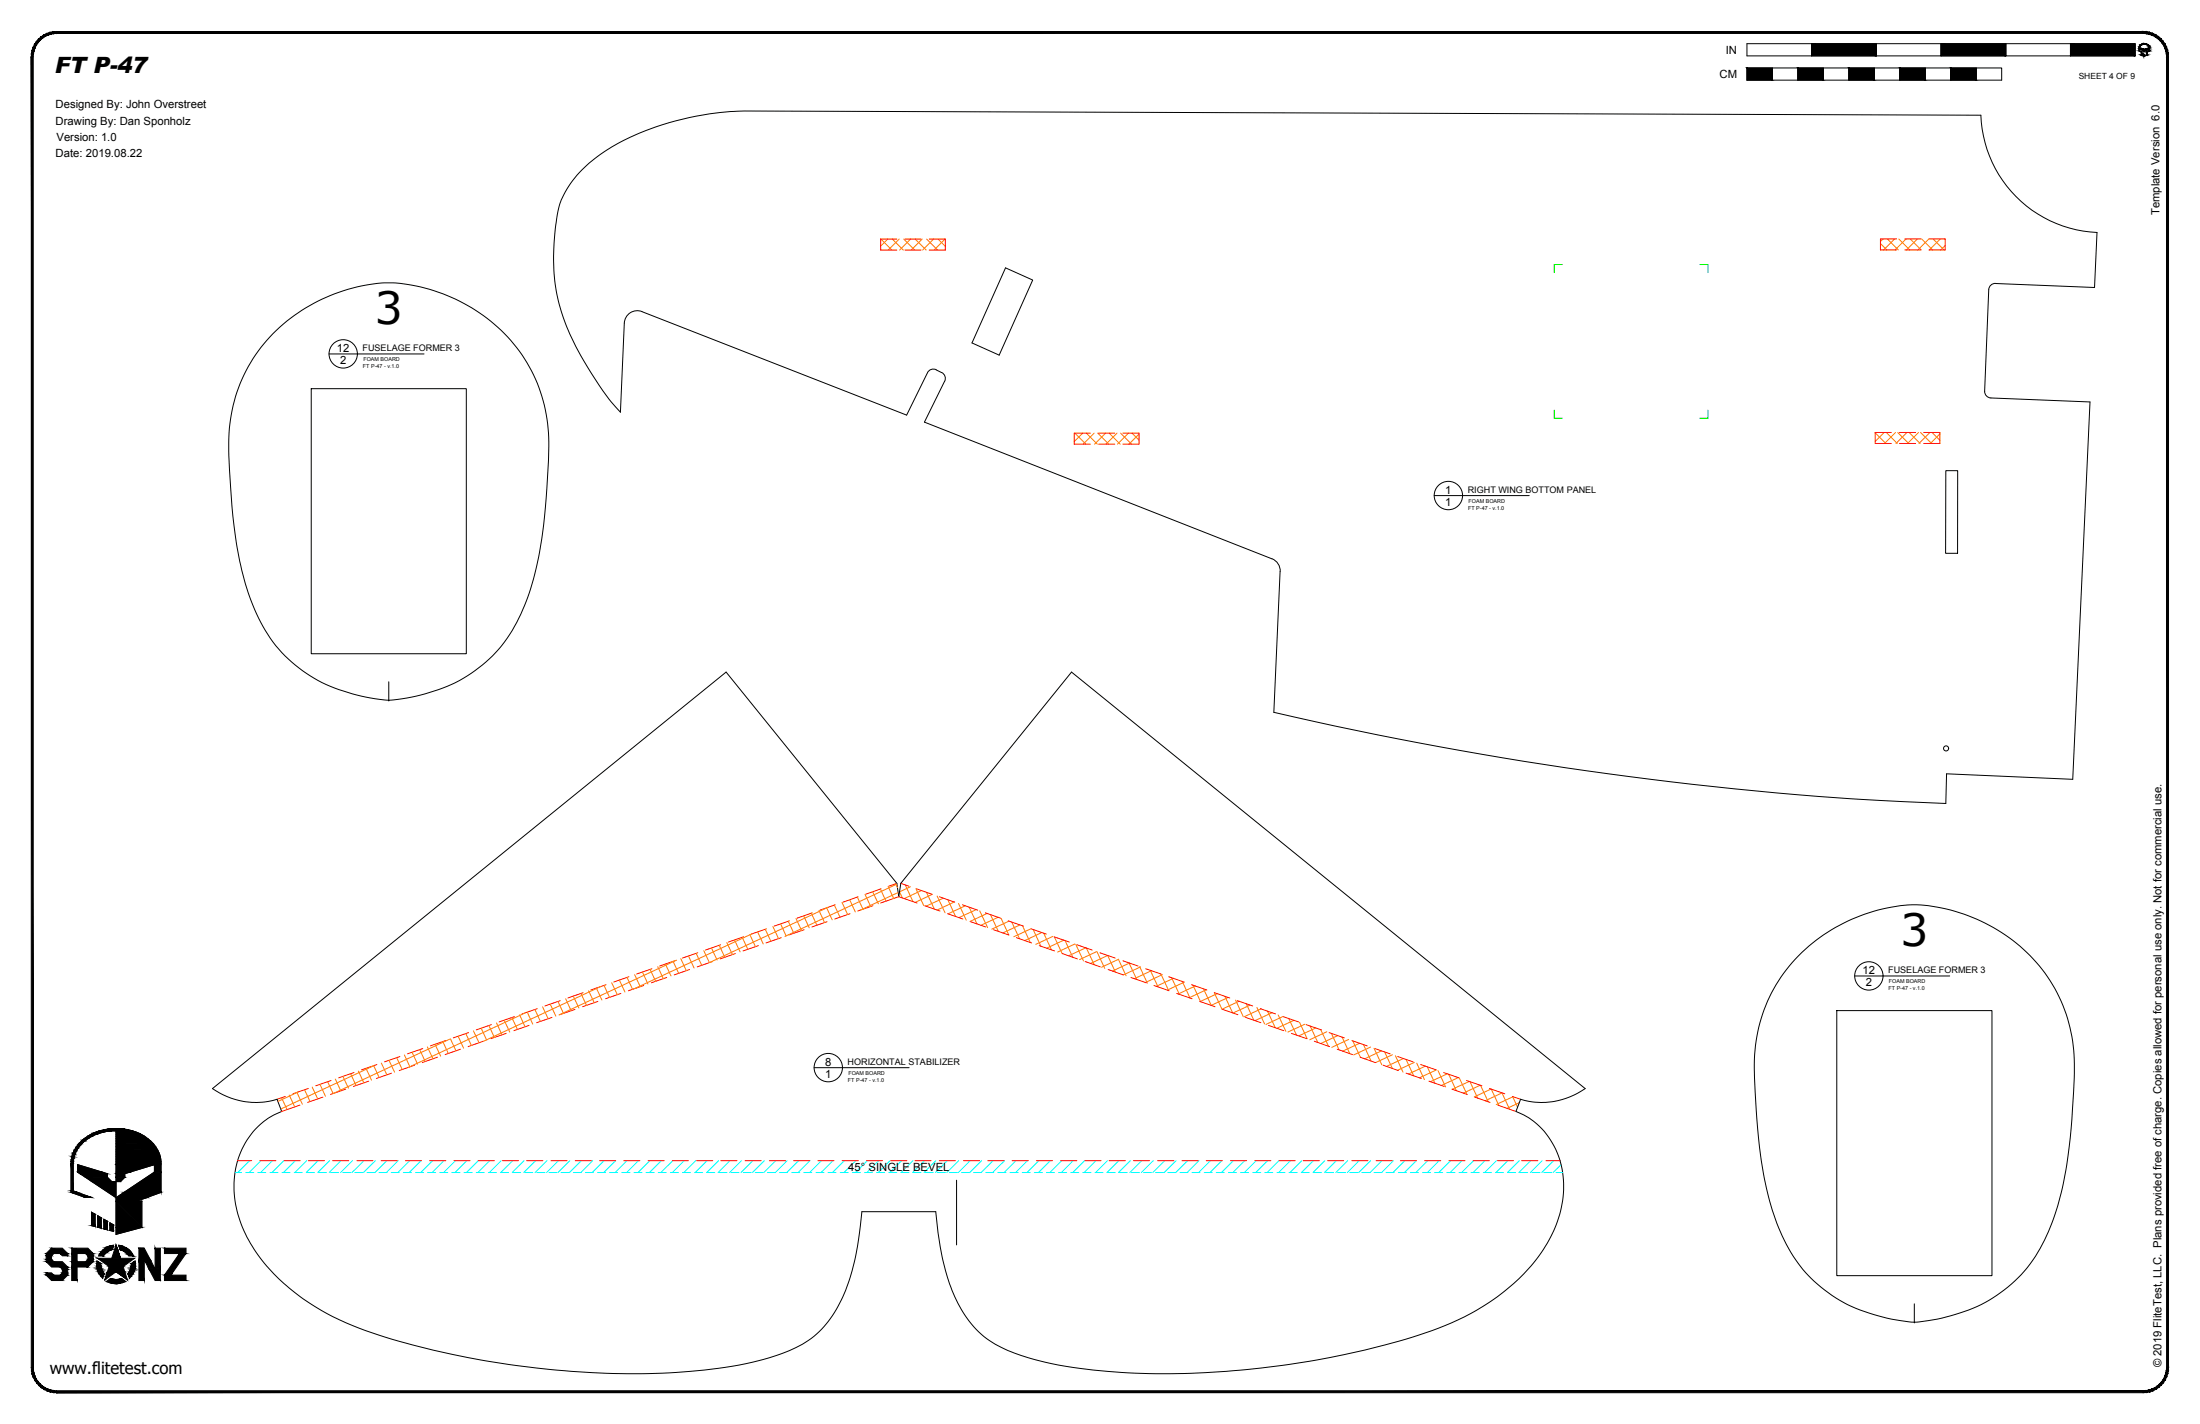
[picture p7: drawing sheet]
<svg xmlns="http://www.w3.org/2000/svg" width="864mm" height="559mm" viewBox="0 0 864 559" stroke-linecap="round" stroke-linejoin="round" font-family="sans-serif">
<!-- layer: 01 CUT -->
<g fill="none" stroke="#000" stroke-width=".39">
<path d="M394.7 105.1l10.7 4.8-13.2 29.5-10.6-4.8zM780.7 113.7l-1.6 39.8M783.3 111.2l-1.6 .5-.7 .9-.3 1.1M783.3 111.3l38.9 1.5 1-21.6a47.8 47.8 0 0 1-45.6-46l-485.5-1.6a105.7 105.7 0 0 0-56.5 17 39.5 39.5 0 0 0-16.3 21.1 79 79 0 0 0 2.8 45.6 131.1 131.1 0 0 0 19.6 32.4l1.8 2.1 1.6-35a5.1 5.1 0 0 1 6.9-4.5l103.9 40.6 8.2-16.6M107.2 130.9a67.4 67.4 0 0 1 48.1-19.9 66.6 66.6 0 0 1 54.2 36.2 66.2 66.2 0 0 1 5.8 33.5 217.5 217.5 0 0 1-4.6 41.3 71.5 71.5 0 0 1-17.4 35.4 62.8 62.8 0 0 1-42.5 17.3 64.9 64.9 0 0 1-34.9-13.7 59.9 59.9 0 0 1-19-30.2 159.9 159.9 0 0 1-6.3-39.2l-.5-7.3a71.8 71.8 0 0 1 4.2-33.8 60 60 0 0 1 12.9-19.6zM122.2 152.5h60.8v104h-60.8zM367.5 145.2a4.7 4.7 0 0 1 3.4 2.2l.2 1.1-.3 1.1M367.5 145.1l-1.7-.2-1 .5-.7 .9M370.8 149.6l-7.9 16.1 136.4 53.6M779.1 153.5l.5 1.6 .8 .8 1.1 .3 38.9 1.5-6.8 148.1-49.5-2.1-.3 11.6a1418.8 1418.8 0 0 1-263.8-35.8l2.5-55.3M763.8 184.7h4.7l-.1 32.4h-4.7zM499.3 219.3a5.1 5.1 0 0 1 3.2 4.9"/>
<path d="M152.6 267.5v7.6M706.1 375a66.9 66.9 0 0 1 48.1-19.9 66.9 66.9 0 0 1 53.3 34.5 64.9 64.9 0 0 1 6.7 35.2 225.1 225.1 0 0 1-4.6 41.3 74.2 74.2 0 0 1-16.1 34.1 58.4 58.4 0 0 1-31.3 17.1l-1.8 .4a31.8 31.8 0 0 1-12.5 .8 62.2 62.2 0 0 1-34.5-14.6 61.6 61.6 0 0 1-18.2-30.7 167.2 167.2 0 0 1-5.8-37.6l-.4-7.2a73.2 73.2 0 0 1 3.5-32.2 60.3 60.3 0 0 1 13.6-21.2zM721 396.6h60.9v104h-60.9zM83.4 427.2l201.6-163.5 67 82.9 .8 5.3 .8-5.3 67-82.9 201.7 163.5a29.2 29.2 0 0 1-25.4 4.2l-1.8 4.8 1.2 .5a30.3 30.3 0 0 1 17.5 28.9 50.9 50.9 0 0 1-16.6 35.2 96.2 96.2 0 0 1-40.3 23.1 337.7 337.7 0 0 1-122.3 14.2 126.6 126.6 0 0 1-39-8.1 38.3 38.3 0 0 1-21.3-22.3 95 95 0 0 1-6.4-26.7l-.6-5.5h-29a120.7 120.7 0 0 1-4.2 24.4 47.8 47.8 0 0 1-15.7 25.4 68.3 68.3 0 0 1-25.6 9.8 276.1 276.1 0 0 1-84.9 1.4 311.5 311.5 0 0 1-67-15.3 84.8 84.8 0 0 1-41.2-31 41.3 41.3 0 0 1-5.8-36.7 28.6 28.6 0 0 1 16.7-17.3l-1.8-4.8-1.7 .4a29.4 29.4 0 0 1-23.7-4.6zM375.5 463.1v25.4M751.5 511.6v7.5"/>
<circle cx="763.9" cy="293.7" r=".99"/>
</g>
<!-- layer: 06 CAVITY -->
<g fill="none" stroke="#ff7f00" stroke-width=".39">
<path d="M345.8 93.8l4.3 4.3M348.5 93.8l-2.8 2.8M350.3 93.8l4.3 4.3M353 93.8l-4.3 4.3M354.8 93.8l4.3 4.3M357.5 93.8l-4.4 4.3M359.2 93.8l4.4 4.3M362 93.8l-4.3 4.3M363.7 93.8l4.3 4.3M366.5 93.8l-4.3 4.3M368.2 93.8l2.9 2.9M371 93.8l-4.4 4.3"/>
<path d="M738.2 95.6l2.5 2.5M739.2 93.8l-1 1M740.9 93.8l4.3 4.3M743.7 93.8l-4.3 4.3M745.4 93.8l4.3 4.3M748.2 93.8l-4.3 4.3M749.9 93.8l4.3 4.3M752.7 93.8l-4.3 4.3M754.3 93.8l4.4 4.3M757.2 93.8l-4.3 4.3M758.8 93.8l4.3 4.3M761.7 93.8l-4.4 4.3"/>
<path d="M763.3 93.8l.3 .2M763.6 96.4l-1.8 1.7M421.7 174.2l.1 .1M421.9 170l4.4 4.3M425 170l-3.3 3.3M426.4 170l4.3 4.3M429.5 170l-4.3 4.3M430.9 170l4.3 4.3M434 170l-4.3 4.3M435.4 170l4.3 4.3M438.5 170l-4.3 4.3M439.9 170l4.3 4.3"/>
<path d="M443 170l-4.3 4.3M444.4 170l2.7 2.7M447.1 170.3l-4 4M736.1 169.8l4.2 4.2M739.6 169.7l-3.5 3.5M740.5 169.7l4.3 4.3M744.1 169.7l-4.3 4.3M744.9 169.7l4.4 4.3M748.6 169.7l-4.3 4.3M749.4 169.7l4.3 4.3M753.1 169.7l-4.3 4.3M753.9 169.7l4.3 4.3"/>
<path d="M757.6 169.7l-4.3 4.3M758.4 169.7l3.1 3.1M761.5 170.3l-3.7 3.7M315.5 359.4l2.2 4.7M318.5 358.4l2.2 4.7M321.5 357.3l2.2 4.7M324.5 356.2l2.2 4.8M325 356.1l-46.4 21.6-2.3-4.7M327.5 355.2l2.2 4.7M330.5 354.2l2.2 4.7M333.5 353.1l2.2 4.7M336.5 352l2.3 4.8"/>
<path d="M339.6 351l2.2 4.7M342.6 349.9l2.2 4.8M345.6 348.9l2.2 4.8M348.6 347.9l2.2 4.7M351.6 346.8l.7 1.4M352.1 346.9l-44 20.6M352.6 350.2l-14.9 7M355.3 347.3l3.1 6.5M357.4 348l-4.3 2 1.1 2.4M359.5 348.7l3.1 6.6M361.7 349.5l-6.8 3.1M363.7 350.2l3.1 6.5"/>
<path d="M366 350.9l-6.8 3.2M367.9 351.6l3.1 6.6M370.3 352.5l-6.8 3.1M372.1 353.1l3 6.6M374.6 353.9l-6.8 3.2M376.3 354.5l3 6.6M378.9 355.5l-6.7 3.1M380.4 356l3.1 6.5M383.2 357l-6.8 3.1M384.6 357.5l3.1 6.5M387.5 358.4l-6.8 3.2M388.8 358.9l3.1 6.6"/>
<path d="M391.8 360l-6.7 3.1M258.2 379.3l2.2 4.7M261.2 378.3l2.2 4.7M264.2 377.2l2.2 4.7M265.6 376.8l-46.1 21.5M267.3 376.2l2.1 4.7M270.3 375.2l2.2 4.7M273.3 374.1l2.2 4.7M279.3 372l2.2 4.7M282.3 370.9l2.2 4.8M285.3 369.9l2.2 4.7M288.3 368.9l2.2 4.6"/>
<path d="M291.3 367.8l2.2 4.7M294.3 366.7l2.2 4.8M295.3 366.4l-46.3 21.6M297.4 365.7l2.2 4.7M300.4 364.7l2.2 4.7M303.4 363.6l2.2 4.7M306.4 362.5l2.2 4.8M309.4 361.5l2.2 4.7M312.5 360.4l2.2 4.8M393 360.4l3 6.5M396.1 361.4l-6.8 3.2M397.2 361.8l3 6.6"/>
<path d="M400.4 363l-6.7 3.1M401.4 363.3l3 6.5M404.7 364.4l-6.7 3.2M405.6 364.7l3 6.6M409 365.9l-6.7 3.2M409.7 366.2l3 6.5M413.3 367.5l-6.7 3.1M413.9 367.7l3 6.5M417.6 368.9l-6.7 3.2M418.1 369.1l3 6.6M421.9 370.5l-6.7 3.1M422.3 370.5l3 6.6"/>
<path d="M426.2 371.9l-6.7 3.2M426.5 372l3 6.5M428.1 378.1l6.7-3.2 3.1 6.6M430.5 373.4l-6.7 3.2M430.6 373.5l3.1 6.5M439 376.4l3 6.5M439.1 376.4l-6.7 3.2M443.2 377.9l3 6.5M443.4 377.9l-6.7 3.1M447.4 379.3l3 6.5M447.7 379.4l-6.7 3.2M200.9 399.3l2.2 4.6"/>
<path d="M204 398.2l2.1 4.7M206.2 397.5l-45.8 21.3M207 397.2l2.1 4.7M210 396.2l2.1 4.6M213 395.1l2.2 4.7M216 394l2.2 4.7M219 393l2.2 4.7M222 391.9l2.2 4.7M225 390.9l2.2 4.7M228 389.8l2.3 4.7M231.1 388.8l2.2 4.7M234.1 387.7l2.2 4.7"/>
<path d="M235.9 387.1l-46 21.5M237.1 386.7l2.2 4.7M240.1 385.7l2.2 4.6M243.1 384.6l2.2 4.7M246.1 383.5l2.2 4.7M249.1 382.5l2.2 4.7M252.2 381.4l2.1 4.7M255.2 380.4l2.2 4.7M451.5 380.7l3.1 6.6M452 380.9l-6.7 3.1M455.7 382.2l3.1 6.5M456.3 382.4l-6.7 3.2"/>
<path d="M459.9 383.7l3.1 6.5M460.6 383.9l-6.7 3.2M464.1 385.1l3 6.6M464.9 385.4l-6.7 3.1M468.3 386.6l3 6.5M469.2 386.9l-6.7 3.2M472.4 388.1l3.1 6.4M473.5 388.4l-6.7 3.1M476.6 389.5l3.1 6.5 6.7-3.1M477.8 389.9l-6.7 3.1M480.8 390.9l3.1 6.6M482.1 391.4l-6.7 3.1"/>
<path d="M485 392.4l3 6.5M489.2 393.9l3 6.5M490.7 394.4l-6.7 3.1M493.4 395.4l3 6.4M495 395.9l-6.7 3.1M497.5 396.8l3.1 6.5M499.3 397.4l-6.7 3.1M501.7 398.3l3.1 6.4M503.6 398.9l-6.6 3.1M505.9 399.7l3 6.5M143.7 419.2l2.1 4.7M146.7 418.2l2.1 4.6"/>
<path d="M146.8 418.2l-36.6 17M149.7 417.2l2.1 4.6M152.7 416.1l2.2 4.7M155.7 415l2.2 4.7M158.7 414l2.2 4.6M161.8 412.9l2.1 4.7M164.8 411.9l2.1 4.7M167.8 410.8l2.2 4.7M170.8 409.8l2.2 4.6M173.8 408.7l2.2 4.7M176.5 407.8l-45.7 21.3-2.2-4.6M176.8 407.7l2.2 4.7"/>
<path d="M179.8 406.7l2.2 4.6M182.8 405.6l2.2 4.7M185.8 404.5l2.2 4.7M188.9 403.5l2.2 4.7M191.9 402.4l2.2 4.7M194.9 401.4l2.2 4.7M197.9 400.3l2.2 4.7M507.9 400.4l-6.7 3.1M510.1 401.2l3 6.4M512.2 401.9l-6.7 3.1M514.3 402.6l3 6.5M516.5 403.4l-6.6 3.1"/>
<path d="M518.5 404.1l3 6.4M520.8 404.9l-6.7 3.1M522.6 405.6l3.1 6.4M525.1 406.4l-6.6 3.1M526.8 407l3 6.5M529.4 407.9l-6.6 3.1M531 408.4l3 6.5M533.7 409.4l-6.7 3.1M535.2 409.9l3 6.5M538 410.9l-6.6 3.1M539.4 411.4l3 6.4M542.3 412.4l-6.6 3.1"/>
<path d="M543.6 412.8l3 6.5M546.6 413.9l-6.6 3.1M547.8 414.3l3 6.5M550.9 415.4l-6.6 3.1M551.9 415.8l3 6.4M555.2 416.9l-6.6 3.1M556.1 417.2l3 6.4M559.5 418.4l-6.6 3.1M560.3 418.6l3 6.5M563.8 419.9l-6.6 3.1M110.5 430.8l2.2 4.6M113.5 429.7l2.2 4.7"/>
<path d="M116.5 428.7l2.2 4.6M117.1 428.5l-8 3.7M119.5 427.7l2.2 4.6M122.6 426.6l2.1 4.6M125.6 425.5l2.2 4.7M131.6 423.4l2.2 4.7M134.6 422.4l2.2 4.6M137.6 421.3l2.2 4.7M140.7 420.3l2.1 4.6M564.5 420.1l3 6.5M568.1 421.4l-6.6 3.1M568.7 421.6l3 6.4"/>
<path d="M572.4 422.9l-6.6 3.1M572.9 423l3 6.5M576.7 424.4l-6.6 3M577 424.5l3.1 6.4M581 425.9l-6.6 3.1M581.2 426l3 6.4M583 432l6.6-3.1 3 6.4M585.3 427.4l-6.6 3M585.4 427.4l3 6.4M593.8 430.3l1.9 4.2M593.9 430.4l-6.6 3.1M596.4 432.7l-4.8 2.2"/>
</g>
<!-- layer: 02 SCORE -->
<g fill="none" stroke="#f00" stroke-width=".39">
<path d="M352 93.8h-6.3v4.3h6.3M355.2 98.1h6.4M355.2 93.8h6.4M364.7 93.8h6.4v4.3h-6.4M744.5 93.8h-6.3v4.3h6.3M747.7 93.8h6.3M747.7 98.1h6.3M757.2 93.8h6.4v4.3h-6.4M428 170h-6.3v4.3h6.3M431.2 170h6.4M431.2 174.3h6.4M440.8 170h6.3v4.3h-6.3"/>
<path d="M742.4 169.7h-6.3v4.3h6.3M745.6 169.7h6.4M745.6 174h6.4M755.1 169.7h6.4v4.3h-6.4M318.9 358.2l-6 2.1M327.9 355l-6 2.2M333.7 358.6l-6 2M336.8 351.9l-5.9 2.1M342.6 355.4l-5.9 2.1M345.7 354.4l7.1-2.5 7.2 2.5M345.9 348.8l-6 2.1M352 346.6l-3.1 1.2"/>
<path d="M353.6 346.6l3.2 1.2M359.8 348.8l6 2.1M363 355.4l6 2.1M368.8 351.9l6 2.1M372 358.6l6 2M377.8 355l6 2.2M386.8 358.2l6 2.1M264.9 377l-6 2.1M273.9 373.9l-6 2.1M279.7 377.3l-6 2.1M282.9 370.8l-6 2M288.7 374.2l-6 2.1"/>
<path d="M291.9 367.6l-6 2.1M297.7 371.1l-6 2.1M300.9 364.5l-6 2.1M306.7 368l-6 2M309.9 361.4l-6 2M315.7 364.8l-6 2.1M324.7 361.7l-6 2.1M381 361.7l6 2.1M390 364.8l6 2.1M395.8 361.4l6 2M399 368l6 2M404.8 364.5l6 2.1"/>
<path d="M408 371.1l6 2.1M413.8 367.6l6 2.1M417 374.2l6 2.1M422.8 370.8l6 2M426 377.3l6 2.1M431.8 373.9l6 2.1M440.8 377l5.9 2.1M201.9 398.9l-6 2.1M210.9 395.8l-6 2.1M216.7 399.2l-6 2.1M219.9 392.7l-6 2.1M225.7 396.1l-6 2.1"/>
<path d="M228.9 389.6l-6 2M234.7 393l-6 2.1M237.9 386.4l-6 2.1M243.7 389.8l-6 2.1M246.9 383.3l-6 2.1M252.7 386.7l-6 2.1M255.9 380.2l-6 2M261.7 383.6l-6 2.1M270.7 380.4l-6 2.2M435 380.4l5.9 2.2M443.9 383.6l6.1 2.1M449.7 380.2l6.1 2"/>
<path d="M453 386.7l5.9 2.1M458.8 383.3l5.9 2.1M461.9 389.8l6.1 2.1M467.7 386.4l6.1 2.1M471 393l6 2.1M476.7 389.6l6 2M479.9 396.1l6 2.1M485.7 392.7l6 2.1M488.9 399.2l6.1 2.1M494.7 395.8l6 2.1M503.7 398.9l6 2.1M148 417.7l-6.1 2.1"/>
<path d="M157 414.6l-6 2.1M162.7 418l-6 2.1M165.9 411.5l-6 2.1M171.7 414.9l-6 2.1M174.9 408.3l-5.9 2.1M180.7 411.7l-6 2.2M183.9 405.2l-6 2.1M189.7 408.6l-6 2.1M192.9 402.1l-6 2.1M198.7 405.5l-6 2.1M207.7 402.4l-6 2.1M497.9 402.4l6 2.1"/>
<path d="M506.9 405.5l6.1 2.1M512.7 402.1l6 2.1M515.9 408.6l6 2.1M521.7 405.2l6 2.1M524.9 411.7l6 2.2M530.7 408.3l6 2.1M534 414.9l5.9 2.1M539.7 411.5l6 2.1M542.9 418l6 2.1M548.7 414.6l6 2.1M557.7 417.7l6 2.1M112 430.3l-3.2 1.1"/>
<path d="M117.7 433.7l-7.1 2.5M121 427.1l-6 2.1M126.7 430.5l-6 2.1M130 424l-6 2.1M135.7 427.4l-5.9 2.1M139 420.9l-6 2.1M144.7 424.3l-6 2M153.7 421.1l-6 2.1M551.9 421.1l6 2.1M560.9 424.3l6 2M566.7 420.9l6 2.1M569.9 427.4l6 2.1"/>
<path d="M575.7 424l6 2.1M578.9 430.5l6 2.1M584.7 427.1l6 2.1M587.9 433.7l7.2 2.5M593.7 430.3l3.2 1.1M93.3 455.5h5.5M102 455.5h6.3M111.5 455.5h6.4M121 455.5h6.4M130.6 455.5h6.3M140.1 455.5h6.3M149.6 455.5h6.4"/>
<path d="M159.1 455.5h6.4M168.7 455.5h6.3M178.2 455.5h6.3M187.7 455.5h6.4M197.2 455.5h6.4M206.8 455.5h6.3M216.3 455.5h6.3M225.8 455.5h6.4M235.3 455.5h6.4M244.9 455.5h6.3M254.4 455.5h6.3M263.9 455.5h6.4"/>
<path d="M273.4 455.5h6.4M283 455.5h6.3M292.5 455.5h6.3M302 455.5h6.4M311.5 455.5h6.4M321.1 455.5h6.3M330.6 455.5h6.3M340.1 455.5h6.4M349.6 455.5h6.4M359.2 455.5h6.3M368.7 455.5h6.3M378.2 455.5h6.4"/>
<path d="M387.7 455.5h6.4M397.3 455.5h6.3M406.8 455.5h6.4M416.3 455.5h6.4M425.9 455.5h6.3M435.4 455.5h6.3M444.9 455.5h6.4M454.4 455.5h6.4M464 455.5h6.3M473.5 455.5h6.3M483 455.5h6.4M492.5 455.5h6.4"/>
<path d="M502.1 455.5h6.3M511.6 455.5h6.3M521.1 455.5h6.4M530.6 455.5h6.4M540.2 455.5h6.3M549.7 455.5h6.3M559.2 455.5h6.4M568.7 455.5h6.4M578.3 455.5h6.3M587.8 455.5h6.3M597.3 455.5h6.4M606.8 455.5h5.6"/>
</g>
<!-- layer: 04 BEVEL -->
<g fill="none" stroke="#0ff" stroke-width=".39">
<path d="M93.5 455.5l-.3 .3M98 455.5l-4.7 4.6M102.4 455.5l-4.6 4.6M106.9 455.5l-4.6 4.6M111.4 455.5l-4.6 4.6M115.9 455.5l-4.6 4.6M120.4 455.5l-4.7 4.6M124.9 455.5l-4.7 4.6h3.2M129.4 455.5l-4.7 4.6M133.9 455.5l-4.7 4.6M138.4 455.5l-4.7 4.6M142.9 455.5l-4.7 4.6"/>
<path d="M147.4 455.5l-4.7 4.6M151.8 455.5l-4.6 4.6h-3.1M156.3 455.5l-4.6 4.6M160.8 455.5l-4.6 4.6M165.3 455.5l-4.6 4.6M169.8 455.5l-4.7 4.6M174.3 455.5l-4.7 4.6M178.8 455.5l-4.7 4.6M183.3 455.5l-4.7 4.6M187.7 455.5l-4.6 4.6M192.2 455.5l-4.6 4.6M196.7 455.5l-4.6 4.6"/>
<path d="M201.3 455.5l-4.7 4.6M205.7 455.5l-4.7 4.6M210.2 455.5l-4.6 4.6M214.7 455.5l-4.6 4.6M219.2 455.5l-4.7 4.6M223.7 455.5l-4.7 4.6M228.2 455.5l-4.7 4.6M232.7 455.5l-4.7 4.6M237.2 455.5l-4.7 4.6M241.6 455.5l-4.6 4.6M246.1 455.5l-4.6 4.6M250.6 455.5l-4.6 4.6"/>
<path d="M255.1 455.5l-4.7 4.6M259.6 455.5l-4.7 4.6M264.1 455.5l-4.7 4.6M268.6 455.5l-4.7 4.6M273.1 455.5l-4.7 4.6M277.6 455.5l-4.7 4.6M282.1 455.5l-4.7 4.6h3.2M286.6 455.5l-4.7 4.6M291 455.5l-4.6 4.6M295.5 455.5l-4.6 4.6M300 455.5l-4.6 4.6M304.5 455.5l-4.7 4.6"/>
<path d="M309 455.5l-4.7 4.6M313.5 455.5l-4.7 4.6M318 455.5l-4.7 4.6M322.5 455.5l-4.7 4.6M327 455.5l-4.7 4.6M331.5 455.5l-4.7 4.6M336 455.5l-4.7 4.6M340.4 455.5l-4.6 4.6M344.9 455.5l-4.6 4.6M349.4 455.5l-4.6 4.6M353.9 455.5l-4.7 4.6M358.4 455.5l-4.7 4.6"/>
<path d="M362.9 455.5l-4.7 4.6M367.4 455.5l-4.7 4.6M371.9 455.5l-4.7 4.6M376.3 455.5l-4.6 4.6M380.8 455.5l-4.6 4.6M385.3 455.5l-4.6 4.6M389.8 455.5l-4.7 4.6M394.3 455.5l-4.7 4.6M398.8 455.5l-4.6 4.6M403.3 455.5l-4.6 4.6M407.8 455.5l-4.7 4.6M412.3 455.5l-4.7 4.6"/>
<path d="M416.8 455.5l-4.7 4.6M421.3 455.5l-4.7 4.6M425.7 455.5l-4.6 4.6M430.2 455.5l-4.6 4.6M434.7 455.5l-4.6 4.6M439.2 455.5l-4.6 4.6h3.2M443.7 455.5l-4.7 4.6M448.2 455.5l-4.7 4.6M452.7 455.5l-4.7 4.6M457.2 455.5l-4.7 4.6M461.7 455.5l-4.7 4.6M466.2 455.5l-4.7 4.6h-3.1"/>
<path d="M470.7 455.5l-4.7 4.6M475.1 455.5l-4.6 4.6M479.6 455.5l-4.6 4.6M484.1 455.5l-4.6 4.6M488.6 455.5l-4.6 4.6M493.1 455.5l-4.7 4.6M497.6 455.5l-4.7 4.6M502.1 455.5l-4.7 4.6M506.6 455.5l-4.7 4.6M511 455.5l-4.6 4.6M515.6 455.5l-4.7 4.6M520.1 455.5l-4.7 4.6"/>
<path d="M524.6 455.5l-4.7 4.6M529 455.5l-4.6 4.6M533.5 455.5l-4.6 4.6M538 455.5l-4.6 4.6M542.5 455.5l-4.7 4.6M547 455.5l-4.7 4.6M551.5 455.5l-4.7 4.6M556 455.5l-4.7 4.6M560.5 455.5l-4.7 4.6M564.9 455.5l-4.6 4.6M569.4 455.5l-4.6 4.6M573.9 455.5l-4.6 4.6"/>
<path d="M578.4 455.5l-4.7 4.6M582.9 455.5l-4.6 4.6M587.4 455.5l-4.6 4.6M591.9 455.5l-4.7 4.6M596.4 455.5l-4.7 4.6h3.3M600.9 455.5l-4.7 4.6M605.4 455.5l-4.7 4.6M609.9 455.5l-4.7 4.6M612.8 457l-3.1 3.1M92.2 460.1h2.6M96.4 460.1h3.2M101.2 460.1h3.2"/>
<path d="M106 460.1h3.1M110.7 460.1h3.2M115.5 460.1h3.2M125 460.1h3.2M129.8 460.1h3.1M134.5 460.1h3.2M139.3 460.1h3.2M148.8 460.1h3.2M153.6 460.1h3.2M158.3 460.1h3.2M163.1 460.1h3.2M167.9 460.1h3.1"/>
<path d="M172.6 460.1h3.2M177.4 460.1h3.2M182.2 460.1h3.1M186.9 460.1h3.2M191.7 460.1h3.2M196.4 460.1h3.2M201.2 460.1h3.2M206 460.1h3.2M210.7 460.1h3.2M215.5 460.1h3.2M220.3 460.1h3.1M225 460.1h3.2"/>
<path d="M229.8 460.1h3.2M234.6 460.1h3.1M239.3 460.1h3.2M244.1 460.1h3.2M248.8 460.1h3.2M253.6 460.1h3.2M258.4 460.1h3.1M263.1 460.1h3.2M267.9 460.1h3.2M272.7 460.1h3.1M282.2 460.1h3.2M286.9 460.1h3.2"/>
<path d="M291.7 460.1h3.2M296.5 460.1h3.1M301.2 460.1h3.2M306 460.1h3.2M310.8 460.1h3.1M315.5 460.1h3.2M320.3 460.1h3.2M325 460.1h3.2M329.8 460.1h3.2M334.6 460.1h3.1M339.3 460.1h3.2M344.1 460.1h3.2"/>
<path d="M348.9 460.1h3.1M353.6 460.1h3.2M358.4 460.1h3.2M363.1 460.1h3.2M367.9 460.1h3.2M372.7 460.1h3.1M377.4 460.1h3.2M382.2 460.1h3.2M387 460.1h3.1M391.7 460.1h3.2M396.5 460.1h3.2M401.2 460.1h3.2"/>
<path d="M406 460.1h3.2M410.8 460.1h3.1M415.5 460.1h3.2M420.3 460.1h3.2M425.1 460.1h3.1M429.8 460.1h3.2M439.3 460.1h3.2M444.1 460.1h3.2M448.9 460.1h3.1M453.6 460.1h3.2M463.2 460.1h3.1M467.9 460.1h3.2"/>
<path d="M472.7 460.1h3.2M477.4 460.1h3.2M482.2 460.1h3.2M487 460.1h3.1M491.7 460.1h3.2M496.5 460.1h3.2M501.3 460.1h3.1M506 460.1h3.2M510.8 460.1h3.2M515.5 460.1h3.2M520.3 460.1h3.2M525.1 460.1h3.1"/>
<path d="M529.8 460.1h3.2M534.6 460.1h3.2M539.4 460.1h3.1M544.1 460.1h3.2M548.9 460.1h3.2M553.6 460.1h3.2M558.4 460.1h3.2M563.2 460.1h3.1M567.9 460.1h3.2M572.7 460.1h3.2M577.5 460.1h3.1M582.3 460.1h3.1"/>
<path d="M587 460.1h3.2M596.5 460.1h3.2M601.3 460.1h3.2M606 460.1h3.2M610.8 460.1h2.6"/>
</g>
<!-- layer: 23 NOTES -->
<g fill="none" stroke="#000" stroke-width=".39">
<path d="M129.2 138.9h37.3M563 194.5h37.3M728 383h37.3M319.6 419h37.3"/>
<circle cx="134.7" cy="138.9" r="5.6"/>
<circle cx="568.6" cy="194.5" r="5.6"/>
<circle cx="733.6" cy="383" r="5.6"/>
<circle cx="325.1" cy="419" r="5.6"/>
</g>
<!-- layer: 05 REFERENCE -->
<path d="M613.3 103.8h-3.2v3.2M667.3 103.8h3.1v3.2M610.1 161v3.1h3.2M670.4 161v3.1h-3.1" fill="none" stroke="#0f0" stroke-width=".39"/>
<!-- layer: 21 FULL-SIZE -->
<g fill="none" stroke="#000" stroke-width=".39">
<path d="M685.8 17.1h25.4v4.8h-25.4zM711.2 17.1h25.4v4.8h-25.4zM736.6 17.1h25.4v4.8h-25.4zM762 17.1h25.4v4.8h-25.4zM787.4 17.1h25.4v4.8h-25.4zM812.8 17.1h25.4v4.8h-25.4zM839.8 20v-1.3a2.01 2.01 0 0 1 1.9-1.4 2.01 2.01 0 0 1 2 1.4v1.3l-.9 .3v1.2l-1 .3M840 18.8l1.4 .4 .1 .4 2-.8v.3l-1.7 1.2-1.8-1.2zM685.8 26.7h9.9v4.8h10v-4.8h10v4.8h10.1v-4.8h10v4.8h9.9v-4.8h10v4.8h10v-4.8h10.1v4.8h9.9v-4.8h-9.9v4.8h-10.1v-4.8h-10v4.8h-10v-4.8h-9.9v4.8h-10v-4.8h-10.1v4.8h-10v-4.8h-10v4.8h-9.9zM840.6 20.3v1.3l1.2 .3M841.4 21.7l-.2-.5-.3 .4v-.6l-.2 .5v-1.2l-1-.3v-1.3a2.1 2.1 0 0 1 2.1-1.6 2.1 2.1 0 0 1 2 1.6v1.3l-.9 .4v1.2l-1.1 .3M841.4 21.3l.1 .5 .3-.3v.3"/>
<path d="M841.4 21.3h.1M30.5 457l11.7 3.6v1.4l1.7 1.7h3.4l1.7-1.7v-1.4l11.6-3.6v3l-15 10-15.1-10zM45.6 442.8v41.6l10.1-2.7v-10.4l-2.4 .2 9.9-3.6v-11.4a14 14 0 0 0-11-12.6 20.2 20.2 0 0 0-22.1 6.1 11.4 11.4 0 0 0-2.2 6.5v11.4l4.8 1.7 3.2 .3-7.2-2.6v-10.8a13.3 13.3 0 0 1 10.4-11.8l3.2-.8 3.3-.2M35.9 475.7l1.4 .8v4.8l-1.4-.4zM38.4 477.1l1.4 .8v4.1l-1.4-.4zM40.8 478.5l1.4 .8v3.3l-1.4-.4zM43.1 479.8l1.5 .9v2.5l-1.5-.3z"/>
</g>
<g fill="#000" stroke="#000" stroke-width=".39">
<path d="M840 18.8l1.1 .3h-1.1zM840 17.9l-.1 .2zM840.7 19.6h2.2l-1.1 .7zM841.4 17.2h.7zM842.4 19.1l1.1-.3v.3zM843.5 20h.3zM841.4 21.8h.7zM842.5 21.6h.4zM842.8 20.3h.3zM30.5 457l9.6 3h-9.6zM43.9 442.9l1.7-.1zM45.6 442.8l1.7 .1z"/>
<path d="M27.9 467.9h2.5l4.8 1.7zM35.9 475.7l1.4 .8h-1.4zM35.9 476.5h1.4v4.4zM36.1 463.7h9.5v6.3zM38.4 477.1l1.4 .8h-1.4zM38.4 477.9h1.4v3.7zM40.8 478.5l1.4 .8h-1.4zM40.8 479.3h1.4v2.9zM43.1 479.8l1.5 .9h-1.5zM45.6 471.5h10.1v10.2zM53.3 471.5l2.4-.2v.2zM38.1 494.7l.4 .4h-.4z"/>
<path d="M43.1 480.7h1.5v2.2zM43.5 488.8l1.1-.2zM45.7 499.2h3.3l1 2.9zM46.6 488.6l1 .2h-1zM50.2 500h2l-.7 .9zM52.6 495.1l.4-.4 .1 .4zM54.5 489.8h2.1zM39.6 500.9h1l-.3 .8zM41.1 502.1h.3l-.3 .2zM43.1 501.9l.4-.2 .8 .2zM46.9 501.9l.8-.2 .3 .2z"/>
<path d="M20.9 12.4h1.3v.7zM20.9 12.4l.1 .8 1.2-.1zM19.6 12.7l1.3-.3 .1 .8zM19.6 12.7l.3 .8 1.1-.3zM18.4 13.1l1.2-.4 .3 .8zM18.4 13.1l.3 .7 1.2-.3zM17.2 13.7l1.2-.6 .3 .7zM17.2 13.7l.4 .7 1.1-.6zM16.2 14.4l1-.7 .4 .7zM16.2 14.4l.4 .6 1-.6zM15.2 15.3l1-.9 .4 .6zM15.2 15.3l.5 .5 .9-.8zM15.2 15.3l.5 .5-1.3 .5zM14.4 16.3l.5 .4 .8-.9zM14.4 16.3l.5 .4-1.3 .6zM13.6 17.3l.7 .4 .6-1zM13.6 17.3l.7 .4-1.3 .8zM13 18.5l.8 .3 .5-1.1zM13 18.5l.8 .3-1.2 .9zM12.6 19.7l.8 .2 .4-1.1zM12.6 19.7l.8 .2-1 1.1zM13.4 19.9l-1 1.1 .7 .1zM12.4 21l.7 .1-.8 1.2zM13.1 21.1l-.8 1.2h.7z"/>
<path d="M711.2 17.1l25.4 4.8v-4.8zM711.2 17.1l25.4 4.8h-25.4z"/>
<path d="M762 17.1l25.4 4.8v-4.8zM762 17.1l25.4 4.8h-25.4z"/>
<path d="M812.8 17.1l25.4 4.8v-4.8zM812.8 17.1l25.4 4.8h-25.4z"/>
<path d="M839.7 18.7l.1 1.3zM839.7 18.7l.1 1.3z"/>
<path d="M839.7 20h.3zM839.7 20h.3z"/>
<path d="M839.8 18.5v.2zM839.8 18.5v.2z"/>
<path d="M839.9 18.2v.2zM839.9 18.2l-.1 .2z"/>
<path d="M840.7 17.4h.2zM840.7 17.4h.2z"/>
<path d="M840.7 17.4h.2zM840.4 17.6l.3-.2z"/>
<path d="M840 19.1l1.4 .1zM840 19.1l1.4 .1z"/>
<path d="M840.9 17.3h.3zM840.7 17.4l.2-.1z"/>
<path d="M22.2 13.1h819.1v-.7zM22.2 12.4h819.1l-819.1 .7z"/>
<path d="M840.1 19.2l1.3 .1zM840.1 19.2l1.3 .1z"/>
<path d="M840.4 19.3l1.1 .3zM840.4 19.3l1.1 .3z"/>
<path d="M841 17.3h.5zM840.9 17.3h.3z"/>
<path d="M841 17.3h.6zM841 17.3h.5z"/>
<path d="M841.4 17.2l1.1 .1zM841 17.3h1.5z"/>
<path d="M841.9 17.3h.6zM841.9 17.3h.6z"/>
<path d="M842 17.3h.6zM842 17.3h.6z"/>
<path d="M842.3 17.3l.6 .1zM842.3 17.3l.6 .1z"/>
<path d="M842.6 17.4h.3zM842.6 17.4h.3z"/>
<path d="M842.6 17.4l.5 .2zM842.6 17.4l.5 .2z"/>
<path d="M842.9 17.6h.3zM842.9 17.6h.3z"/>
<path d="M842.1 19.3l.8 .3 .2-.3zM842.1 19.3l.8 .3h-.9z"/>
<path d="M843 17.6l.3 .1zM843 17.6l.3 .1z"/>
<path d="M843.2 17.7l.2 .2zM843.2 17.7l.2 .2z"/>
<path d="M842.1 19.2h1.3zM842.1 19.2l1 .1z"/>
<path d="M843.3 17.9h.2zM843.3 17.9h.2z"/>
<path d="M843.4 17.9l.2 .2zM843.4 17.9l.2 .2z"/>
<path d="M842.4 19.1h1.1zM842.1 19.2h1.3z"/>
<path d="M843.5 18.2l.2 .2zM843.5 18.2l.2 .2z"/>
<path d="M843.7 18.5l.1 .2zM843.7 18.5l.1 .2z"/>
<path d="M843.7 18.7l.1 1.3zM843.7 18.7l.1 1.3z"/>
<path d="M12.3 22.3l.7 514.3v-514.3zM12.3 22.3l.7 514.3h-.7z"/>
<path d="M685.8 26.7l9.9 4.8v-4.8zM685.8 26.7l9.9 4.8h-9.9z"/>
<path d="M705.7 26.7l10 4.8v-4.8zM705.7 26.7l10 4.8h-10z"/>
<path d="M725.8 26.7l10 4.8v-4.8zM725.8 26.7l10 4.8h-10z"/>
<path d="M745.7 26.7l10 4.8v-4.8zM745.7 26.7l10 4.8h-10z"/>
<path d="M765.7 26.7l10.1 4.8v-4.8zM765.7 26.7l10.1 4.8h-10.1z"/>
<path d="M839.7 20l1 .3zM839.7 20l1 .3z"/>
<path d="M840.6 21.6h.3zM840.6 21.6h.3zM840.6 21.6h.3zM840.6 21.6h.3z"/>
<path d="M840.4 20.3h.3zM840.4 20.3h.3z"/>
<path d="M840.6 20.3l.1 1.2zM840.6 20.3l.1 1.2z"/>
<path d="M840.6 21.5l.2 .1zM840.6 21.5l.2 .1z"/>
<path d="M840.8 21l.1 .5zM840.8 21l.1 .5z"/>
<path d="M840.6 21.6h.4zM840.6 21.6h.4z"/>
<path d="M840.6 21.6h.5zM840.6 21.6h.5z"/>
<path d="M841.1 21.2l.1 .4zM841.1 21.2l.1 .4z"/>
<path d="M840.7 21.6l.5 .1zM840.7 21.6l.5 .1z"/>
<path d="M840.8 21.7h.6zM840.8 21.7h.6z"/>
<path d="M841.4 21.3l.1 .4zM841.4 21.3l.1 .4z"/>
<path d="M841 21.7l.5 .1zM841 21.7l.5 .1z"/>
<path d="M841.1 21.8h.5zM841.1 21.8h.5z"/>
<path d="M841.6 21.5l.2 .3zM841.6 21.5l.2 .3z"/>
<path d="M841.2 21.8h.6zM841.2 21.8h.6z"/>
<path d="M841.9 21.8h.3zM841.8 21.8h.3z"/>
<path d="M842.8 20.4l.1 1.1zM842.8 20.4l.1 1.1z"/>
<path d="M842.2 21.8l.7-.2zM841.9 21.8l.6-.2z"/>
<path d="M843.1 20.3l.7-.3zM842.8 20.3l.7-.3z"/>
<path d="M851.2 21v1.3h-.7zM850.4 21.1l.1 1.2 .7-1.3zM850.9 19.7l.3 1.3-.8 .1zM850.1 19.9l.3 1.2 .5-1.4zM850.5 18.5l.4 1.2-.8 .2zM849.8 18.8l.3 1.1 .4-1.4zM849.9 17.3l.6 1.2-.7 .3zM849.2 17.7l.6 1.1 .1-1.5zM849.2 16.3l.7 1-.7 .4zM848.6 16.7l.6 1v-1.4zM848.3 15.3l.9 1-.6 .4zM848.3 15.3l-.5 .5 .8 .9zM847.3 14.4l1 .9-.5 .5zM847.3 14.4l-.4 .6 .9 .8zM846.3 13.7l1 .7-.4 .6zM846.3 13.7l-.4 .7 1 .6zM845.1 13.1l1.2 .6-.4 .7zM845.1 13.1l-.3 .7 1.1 .6zM843.9 12.7l1.2 .4-.3 .7zM843.9 12.7l-.2 .8 1.1 .3zM842.6 12.4l1.3 .3-.2 .8zM842.6 12.4l-.1 .8 1.2 .3zM841.3 12.4h1.3l-.1 .8zM841.3 12.4v.7l1.2 .1z"/>
<path d="M27.9 456.5l.8 10.8v-10.8zM27.9 456.5l.8 10.8h-.8z"/>
<path d="M27.9 455.8l.8 .7 .1-.7zM27.9 455.8l.8 .7h-.8z"/>
<path d="M28 455.1l.8 .2zM28 455.1l.8 .2z"/>
<path d="M28 455.3l.8 .5v-.5zM28 455.3l.8 .5h-.9z"/>
<path d="M28.1 454.4l.7 .7 .2-.7zM28.1 454.4l.7 .7h-.8z"/>
<path d="M28.2 454l.8 .4 .1-.4zM28.2 454l.8 .4h-.9z"/>
<path d="M28.2 453.8l.9 .2v-.2zM28.2 453.8l.9 .2h-.9z"/>
<path d="M28.4 453.1l.7 .7 .2-.7zM28.4 453.1l.7 .7h-.9z"/>
<path d="M28.6 452.8l.7 .3 .2-.3zM28.6 452.8l.7 .3h-.9z"/>
<path d="M28.7 452.5l.8 .3 .1-.3zM28.7 452.5l.8 .3h-.9z"/>
<path d="M29.1 451.6l.5 .9 .4-.9zM29.1 451.6l.5 .9h-.9z"/>
<path d="M29.3 451.2l.7 .4 .3-.4zM29.3 451.2l.7 .4h-.9z"/>
<path d="M29.8 450.5l.5 .7 .4-.7zM29.8 450.5l.5 .7h-1z"/>
<path d="M30.1 450l.6 .5 .4-.5zM30.1 450l.6 .5h-.9z"/>
<path d="M30.5 449.4l.6 .6 .5-.6zM30.5 449.4l.6 .6h-1z"/>
<path d="M30.9 448.8l.7 .6 .5-.6zM30.9 448.8l.7 .6h-1.1z"/>
<path d="M31.4 448.4l.7 .4 .5-.4zM31.4 448.4l.7 .4h-1.2z"/>
<path d="M32 447.8l.6 .6 .7-.6zM32 447.8l.6 .6h-1.2z"/>
<path d="M32.4 447.4l.9 .4 .4-.4zM32 447.8l.4-.4 .9 .4z"/>
<path d="M33.1 446.8l.6 .6 .9-.6zM32.4 447.4l.7-.6 .6 .6z"/>
<path d="M33.4 446.6l1.2 .2 .3-.2zM33.1 446.8l.3-.2 1.2 .2z"/>
<path d="M34.5 445.9l.4 .7 1.3-.7zM33.4 446.6l1.1-.7 .4 .7z"/>
<path d="M34.5 445.9h1.7zM34.5 445.9h1.7z"/>
<path d="M35.7 445.2l.5 .7 1.4-.7zM34.5 445.9l1.2-.7 .5 .7z"/>
<path d="M35.9 445.1h2zM35.7 445.2h1.9z"/>
<path d="M36.8 444.7l1.1 .4 1.2-.4zM35.9 445.1l.9-.4 1.1 .4z"/>
<path d="M37.3 444.4l1.8 .3 .9-.3zM36.8 444.7l.5-.3 1.8 .3z"/>
<path d="M30.5 460l11.7 .6-2.1-.6zM30.5 460l11.7 .6h-10.8z"/>
<path d="M37.8 444.2h2.9zM37.3 444.4h2.7z"/>
<path d="M38.7 443.9l2 .3 1.6-.3zM37.8 444.2l.9-.3 2 .3z"/>
<path d="M38.9 443.9h4zM38.7 443.9h3.6z"/>
<path d="M39.3 443.7h4.6zM38.9 443.9h4z"/>
<path d="M43.9 442.9l1.7 .2v-.2zM42.2 443.1l1.7-.2 1.7 .2z"/>
<path d="M42.2 443.1l3.4 .3v-.3zM40.5 443.4l1.7-.3 3.4 .3z"/>
<path d="M40.5 443.4l5.1 .3v-.3zM39.5 443.7l1-.3 5.1 .3z"/>
<path d="M39.5 443.7h6.1zM39.3 443.7h4.6z"/>
<path d="M45.6 442.9l3.4 .2zM45.6 442.9l3.4 .2h-3.4z"/>
<path d="M45.6 443.1l5 .3-1.6-.3zM45.6 443.1l5 .3h-5z"/>
<path d="M45.6 443.4l6.6 .5-1.6-.5zM45.6 443.4l6.6 .5h-6.6z"/>
<path d="M45.6 460l3.4 .6 2-.6zM45.6 460l3.4 .6h-3.4z"/>
<path d="M45.6 443.9l8.2 .5-1.6-.5zM45.6 443.9l8.2 .5h-8.2z"/>
<path d="M45.6 444.4l9.7 .7-1.5-.7zM45.6 444.4l9.7 .7h-9.7z"/>
<path d="M45.6 445.1l11.1 .8-1.4-.8zM45.6 445.1l11.1 .8h-11.1z"/>
<path d="M45.6 445.9l12.4 .9-1.3-.9zM45.6 445.9l12.4 .9h-12.4z"/>
<path d="M45.6 446.8l13.5 1-1.1-1zM45.6 446.8l13.5 1h-13.5z"/>
<path d="M45.6 447.8l14.6 1-1.1-1zM45.6 447.8l14.6 1h-14.6z"/>
<path d="M45.6 448.8l15.5 1.2-.9-1.2zM45.6 448.8l15.5 1.2h-15.5z"/>
<path d="M45.6 457l5.4 3 9.6-3zM45.6 457l5.4 3h-5.4z"/>
<path d="M45.6 450l16.2 1.2-.7-1.2zM45.6 450l16.2 1.2h-16.2z"/>
<path d="M45.6 451.2l16.5 .6-.3-.6zM45.6 451.2l16.5 .6h-16.5z"/>
<path d="M45.6 451.8l16.8 .7-.3-.7zM45.6 451.8l16.8 .7h-16.8z"/>
<path d="M45.6 452.5l17.1 .6-.3-.6zM45.6 452.5l17.1 .6h-17.1z"/>
<path d="M45.6 453.1l17.3 .7-.2-.7zM45.6 453.1l17.3 .7h-17.3z"/>
<path d="M45.6 453.8l17.4 .6-.1-.6zM45.6 453.8l17.4 .6h-17.4z"/>
<path d="M45.6 454.4l17.5 .7-.1-.7zM45.6 454.4l17.5 .7h-17.5z"/>
<path d="M45.6 455.1l17.6 .7-.1-.7zM45.6 455.1l17.6 .7h-17.6z"/>
<path d="M45.6 455.8l17.6 .7v-.7zM45.6 455.8l17.6 .7h-17.6z"/>
<path d="M45.6 456.5l17.6 .5v-.5zM45.6 456.5l17.6 .5h-17.6z"/>
<path d="M60.6 457l2.6 3v-3zM60.6 457l2.6 3h-2.6z"/>
<path d="M60.6 460l2.6 7.9v-7.9zM48.7 467.9l11.9-7.9 2.6 7.9z"/>
<path d="M27.9 467.9l4.8 1.7h2.5zM32.7 469.6h2.5l.7 .3z"/>
<path d="M27.9 467.3l2.5 .6-1.7-.6zM27.9 467.3l2.5 .6h-2.5z"/>
<path d="M35.9 476.5v4.4h1.4zM35.9 480.9h1.4v.4z"/>
<path d="M38.4 477.9v3.7h1.4zM38.4 481.6h1.4v.4z"/>
<path d="M40.8 479.3v2.9h1.4zM40.8 482.2h1.4v.4z"/>
<path d="M31.4 460.6l10.8 1.4v-1.4zM31.4 460.6l10.8 1.4h-8.6z"/>
<path d="M33.6 462l10.3 1.7-1.7-1.7zM33.6 462l10.3 1.7h-7.8z"/>
<path d="M45.6 471.5v10.2h10.1zM45.6 481.7h10.1l-10.1 2.7z"/>
<path d="M45.6 460.6l3.4 1.4v-1.4zM45.6 460.6l3.4 1.4h-3.4z"/>
<path d="M45.6 462l1.7 1.7 1.7-1.7zM45.6 462l1.7 1.7h-1.7z"/>
<path d="M45.6 471.3l7.7 .2 .6-.2zM45.6 471.3l7.7 .2h-7.7z"/>
<path d="M45.6 470l8.3 1.3 3.6-1.3zM45.6 470l8.3 1.3h-8.3z"/>
<path d="M48.7 467.9l8.8 2.1 5.7-2.1zM45.6 470l3.1-2.1 8.8 2.1z"/>
<path d="M18.1 492.8l2.1 1.4v-1.4zM18.1 492.8l2.1 1.4h-2.1z"/>
<path d="M18.1 494.2l3 .9-.9-.9zM18.1 494.2l3 .9h-3z"/>
<path d="M18.1 499.5l3 .9-.9-.9zM18.1 499.5l3 .9h-3z"/>
<path d="M18.1 491.9l2.1 .9 .9-.9zM18.1 491.9l2.1 .9h-2.1z"/>
<path d="M20.2 489.8l6.4 2.1-2.1-2.1zM20.2 489.8l6.4 2.1h-8.5z"/>
<path d="M18.1 495.1l8.5 2.1-2.1-2.1zM18.1 495.1l8.5 2.1h-6.4z"/>
<path d="M23.6 491.9l3 .9v-.9zM23.6 491.9l3 .9h-2.1z"/>
<path d="M23.6 497.2l3 .9v-.9zM23.6 497.2l3 .9h-2.1z"/>
<path d="M24.5 498.1l2.1 1.4v-1.4zM24.5 498.1l2.1 1.4h-2.1z"/>
<path d="M24.5 499.5l2.1 .9v-.9zM24.5 499.5l2.1 .9h-3z"/>
<path d="M28.2 491.9l2.1 3.2v-3.2zM28.2 491.9l2.1 3.2h-2.1z"/>
<path d="M28.2 497.2l2.1 5.3v-5.3zM28.2 497.2l2.1 5.3h-2.1z"/>
<path d="M28.2 489.8l8.4 2.1-2.1-2.1zM28.2 489.8l8.4 2.1h-8.4z"/>
<path d="M33.6 491.9l3 .9v-.9zM33.6 491.9l3 .9h-2.1z"/>
<path d="M34.5 492.8l2.1 1.4v-1.4zM34.5 492.8l2.1 1.4h-2.1z"/>
<path d="M34.5 494.2l2.1 .9v-.9zM34.5 494.2l2.1 .9h-3z"/>
<path d="M28.2 495.1l6.2 2.1 2.2-2.1zM28.2 495.1l6.2 2.1h-6.2z"/>
<path d="M38.1 495.1l1.4 .7-1-.7zM38.1 495.1l1.4 .7h-1.5z"/>
<path d="M38 495.8l1.6 .1zM38 495.8l1.6 .1z"/>
<path d="M38 495.9l1.6 .8v-.8zM38 495.9l1.6 .8h-1.6z"/>
<path d="M38 496.7l1.7 .2zM38 496.7l1.7 .2z"/>
<path d="M38 496.9l1.8 .7-.1-.7zM38 496.9l1.8 .7h-1.7z"/>
<path d="M38.1 497.6l1.8 .4-.1-.4zM38.1 497.6l1.8 .4h-1.7z"/>
<path d="M38.2 498l1.8 .4-.1-.4zM38.2 498l1.8 .4h-1.7z"/>
<path d="M38.3 498.4l2 .6-.3-.6zM38.3 498.4l2 .6h-1.8z"/>
<path d="M38.5 499l1.9 .2zM38.5 499l1.9 .2z"/>
<path d="M38.6 499.2l2.3 .7-.5-.7zM38.6 499.2l2.3 .7h-2z"/>
<path d="M39 500l1.6 .9 .3-.9zM39 500l1.6 .9h-1z"/>
<path d="M38.9 499.9h2zM38.9 499.9l2 .1z"/>
<path d="M39.1 492.2l1.5 .7 .5-.7zM39.1 492.2l1.5 .7h-1.9z"/>
<path d="M39.2 491.9l1.9 .3 .3-.3zM39.2 491.9l1.9 .3h-2z"/>
<path d="M39.5 491.6l1.9 .3 .3-.3zM39.5 491.6l1.9 .3h-2.2z"/>
<path d="M39.9 491.1l1.8 .5 .7-.5zM39.9 491.1l1.8 .5h-2.2z"/>
<path d="M39.9 491.1h2.6zM39.9 491.1h2.5z"/>
<path d="M43.1 480.7v2.2h1.5zM43.1 482.9h1.5v.3z"/>
<path d="M40.3 490.7l2.2 .4 .7-.4zM40.3 490.7l2.2 .4h-2.6z"/>
<path d="M40.6 490.4l2.6 .3 .8-.3zM40.6 490.4l2.6 .3h-2.9z"/>
<path d="M40.6 490.3h3.4zM40.6 490.3l3.4 .1z"/>
<path d="M41.5 489.7l2.5 .6 .2-.6zM40.6 490.3l.9-.6 2.5 .6z"/>
<path d="M42.5 489.2l1.7 .5 .2-.5zM41.5 489.7l1-.5 1.7 .5z"/>
<path d="M43.5 488.8l.9 .4 .1-.4zM42.5 489.2l1-.4 .9 .4z"/>
<path d="M42.1 499.2l-.7 2.9 4-2.9zM42.1 499.2l-.7 2.9h-.3z"/>
<path d="M42.2 499.1h3.4zM42.2 499.1l3.2 .1z"/>
<path d="M45.6 488.6l1.7 5.2zM45.6 488.6l1.7 5.2h-3.4z"/>
<path d="M45.7 499.2l4.3 2.9zM49.7 502.1l.3 .2z"/>
<path d="M46.6 488.8l2 .4zM46.6 488.8l2 .4h-1.9z"/>
<path d="M42.8 497l6.2 2.1-.7-2.1zM42.8 497l6.2 2.1h-6.8z"/>
<path d="M46.7 489.2l2.9 .5-1-.5zM46.7 489.2l2.9 .5h-2.7z"/>
<path d="M45.6 499.1l3.4 .1zM45.6 499.1l3.4 .1z"/>
<path d="M46.9 489.7l3.6 .6-.9-.6zM46.9 489.7l3.6 .6h-3.4z"/>
<path d="M50.2 500l.3 .9h1zM50.5 500.9h1l-.7 .8z"/>
<path d="M47.1 490.3l3.4 .1zM47.1 490.3l3.4 .1z"/>
<path d="M47.1 490.4l3.7 .3-.3-.3zM47.1 490.4l3.7 .3h-2.8z"/>
<path d="M48 490.7l3.3 .4-.5-.4zM48 490.7l3.3 .4h-2.6z"/>
<path d="M48.7 491.1h2.6zM48.7 491.1h2.6z"/>
<path d="M48.7 491.1l2.9 .5-.3-.5zM48.7 491.1l2.9 .5h-2.2z"/>
<path d="M49.4 491.6l2.5 .3-.3-.3zM49.4 491.6l2.5 .3h-2.2z"/>
<path d="M49.7 491.9l2.4 .3-.2-.3zM49.7 491.9l2.4 .3h-2.1z"/>
<path d="M50 492.2l2.5 .7-.4-.7zM50 492.2l2.5 .7h-2z"/>
<path d="M50.2 499.9h2zM50.2 499.9l2 .1z"/>
<path d="M50.7 499.2l1.5 .7 .3-.7zM50.7 499.2l1.5 .7h-2z"/>
<path d="M50.8 499h1.8zM50.8 499l1.7 .2z"/>
<path d="M38.3 493.8l10 3.2 4.5-3.2zM38.3 493.8l10 3.2h-5.5z"/>
<path d="M51.1 498.4l1.5 .6 .2-.6zM51.1 498.4l1.5 .6h-1.8z"/>
<path d="M51.2 498l1.6 .4 .2-.4zM51.2 498l1.6 .4h-1.7z"/>
<path d="M51.4 497.6l1.6 .4v-.4zM51.4 497.6l1.6 .4h-1.8z"/>
<path d="M52.6 495.1l.6 .7-.1-.7zM51.6 495.8l1-.7 .6 .7z"/>
<path d="M51.5 496.9l1.5 .7 .1-.7zM51.5 496.9l1.5 .7h-1.6z"/>
<path d="M51.6 495.8l1.6 .1zM51.6 495.8l1.6 .1z"/>
<path d="M51.5 495.9l1.7 .8v-.8zM51.5 495.9l1.7 .8h-1.7z"/>
<path d="M51.5 496.7h1.7zM51.5 496.7l1.6 .2z"/>
<path d="M54.5 489.8l4.6 4.6-2.5-4.6zM54.5 489.8l4.6 4.6h-4.6z"/>
<path d="M54.5 494.4l2.1 .3v-.3zM54.5 494.4l2.1 .3h-2.1z"/>
<path d="M54.5 494.7l2.1 7.8v-7.8zM54.5 494.7l2.1 7.8h-2.1z"/>
<path d="M56.6 494.4l2.6 .3-.1-.3zM56.6 494.4l2.6 .3h-2.4z"/>
<path d="M56.8 494.7l4.1 3.2-1.7-3.2zM56.8 494.7l4.1 3.2h-2.4z"/>
<path d="M60.9 489.8l2 8.1v-8.1zM60.9 489.8l2 8.1h-2z"/>
<path d="M58.5 497.9l4.4 4.6v-4.6zM58.5 497.9l4.4 4.6h-2z"/>
<path d="M70.3 492.2l-3 7.9 5.5-7.9zM70.3 492.2l-3 7.9h-2.6z"/>
<path d="M64.6 489.8l8.4 2.1v-2.1zM64.6 489.8l8.4 2.1h-8.4z"/>
<path d="M70 491.9l2.8 .3 .2-.3zM70 491.9l2.8 .3h-2.5z"/>
<path d="M18.1 500.4l6.4 2.1 2.1-2.1zM18.1 500.4l6.4 2.1h-4.3z"/>
<path d="M43.1 501.9l2 .2zM43 502.1h2.1z"/>
<path d="M43.9 503.6h3.3zM43.9 503.6l2.2 .2z"/>
<path d="M46.9 501.9l1.3 .2zM46 502.1h2.2z"/>
<path d="M43 502.1l6.2 .7-1-.7zM41.9 502.8l1.1-.7 6.2 .7z"/>
<path d="M42.9 503.3l4.3 .3 1-.3zM42.9 503.3l4.3 .3h-3.3z"/>
<path d="M41.9 502.8l6.3 .5 1-.5zM41.9 502.8l6.3 .5h-5.3z"/>
<path d="M64.7 500.1l2.8 .3-.2-.3zM64.7 500.1l2.8 .3h-2.9z"/>
<path d="M64.6 500.4l8.4 2.1v-2.1zM64.6 500.4l8.4 2.1h-8.4z"/>
<path d="M12.3 536.6h.7l-.6 1.3zM13 536.6l-.6 1.3 .7-.1zM12.4 537.9l.7-.1-.5 1.4zM13.1 537.8l-.5 1.4 .8-.3zM12.6 539.2l.8-.3-.4 1.5zM13.4 538.9l-.4 1.5 .8-.3zM13 540.4l.8-.3-.2 1.5zM13.8 540.1l-.2 1.5 .7-.4zM13.6 541.6l.7-.4 .1 1.4zM14.3 541.2l.1 1.4 .5-.4zM14.4 542.6l.5-.4 .3 1.4zM14.9 542.2l.3 1.4 .5-.5zM15.2 543.6l.5-.5 .5 1.3zM15.7 543.1l.5 1.3 .4-.5zM16.6 543.9l.6 1.3-1-.8zM16.6 543.9l.6 1.3 .4-.7zM17.6 544.5l.8 1.3-1.2-.6zM17.6 544.5l.8 1.3 .3-.8zM18.7 545l.9 1.2-1.2-.4zM18.7 545l.9 1.2 .3-.8zM19.9 545.4l1 1-1.3-.2zM19.9 545.4l1 1 .1-.7zM21 545.7l1.2 .8-1.3-.1zM21 545.7l1.2 .8v-.7z"/>
<path d="M850.5 22.3v514.3h.7zM850.5 22.3h.7v514.3z"/>
<path d="M22.2 545.8v.7l819.1-.7zM22.2 546.5l819.1-.7v.7z"/>
<path d="M841.3 545.8l1.3 .6-1.3 .1zM841.3 545.8l1.3 .6-.1-.7zM842.5 545.7l1.4 .5-1.3 .2zM842.5 545.7l1.4 .5-.2-.8zM843.7 545.4l1.4 .4-1.2 .4zM843.7 545.4l1.4 .4-.3-.8zM844.8 545l1.5 .2-1.2 .6zM844.8 545l1.5 .2-.4-.7zM845.9 544.5l1.4-.1-1 .8zM845.9 544.5l1.4-.1-.4-.5zM846.9 543.9l1.4-.3-1 .8zM846.9 543.9l1.4-.3-.5-.5zM847.8 543.1l1.4-.5-.9 1zM848.6 542.2l-.8 .9 1.4-.5zM848.6 542.2l1.3-.6-.7 1zM849.2 541.2l-.6 1 1.3-.6zM849.2 541.2l1.3-.8-.6 1.2zM849.8 540.1l-.6 1.1 1.3-.8zM849.8 540.1l1.1-.9-.4 1.2zM850.1 538.9l-.3 1.2 1.1-.9zM851.2 537.9l-.3 1.3-.8-.3zM850.4 537.8l-.3 1.1 1.1-1zM851.2 536.6v1.3l-.8-.1zM850.5 536.6l-.1 1.2 .8-1.2z"/>
</g>
<g font-size="17.5">
<text x="147" y="127.2">3</text>
<text x="745.9" y="371.3">3</text>
</g>
<text font-size="8.8" x="21.5" y="28.7">FT P-47</text>
<text font-size="6.5" x="19.6" y="539.1">www.flitetest.com</text>
<g font-size="4.4">
<text x="677.5" y="21.1">IN</text>
<text x="675" y="30.6">CM</text>
<text x="21.8" y="42.5">Designed By: John Overstreet</text>
<text x="21.8" y="49">Drawing By: Dan Sponholz</text>
<text x="22.2" y="55.3">Version: 1.0</text>
<text x="21.8" y="61.7">Date: 2019.08.22</text>
<text x="847.7" y="84.5" transform="rotate(-90 847.7 84.5)">Template Version 6.0</text>
<text x="132.2" y="138.1">12</text>
<text x="133.5" y="142.9">2</text>
<text x="567.3" y="193.7">1</text>
<text x="567.3" y="198.5">1</text>
<text x="731.1" y="382.2">12</text>
<text x="732.4" y="387">2</text>
<text x="323.9" y="418.2">8</text>
<text x="323.9" y="423">1</text>
<text x="333" y="459.4">45° SINGLE BEVEL</text>
<text x="848.5" y="536.6" transform="rotate(-90 848.5 536.6)">© 2019 FliteTest, LLC. Plans provided free of charge. Copies allowed for personal use only. Not for commercial use.</text>
</g>
<g font-size="3.5">
<text x="142.3" y="137.8">FUSELAGE FORMER 3</text>
<text x="576.2" y="193.4">RIGHT WING BOTTOM PANEL</text>
<text x="741.2" y="381.9">FUSELAGE FORMER 3</text>
<text x="332.7" y="417.9">HORIZONTAL STABILIZER</text>
</g>
<text font-size="3.3" x="816" y="31.1">SHEET 4 OF 9</text>
<g font-size="2.1">
<text x="142.7" y="141.8">FOAM BOARD</text>
<text x="142.5" y="144.4">FT P-47 - v.1.0</text>
<text x="576.5" y="197.4">FOAM BOARD</text>
<text x="576.3" y="199.9">FT P-47 - v.1.0</text>
<text x="741.3" y="388.5">FT P-47 - v.1.0</text>
<text x="741.5" y="385.9">FOAM BOARD</text>
<text x="332.9" y="424.4">FT P-47 - v.1.0</text>
<text x="333" y="421.9">FOAM BOARD</text>
</g>
</svg>
